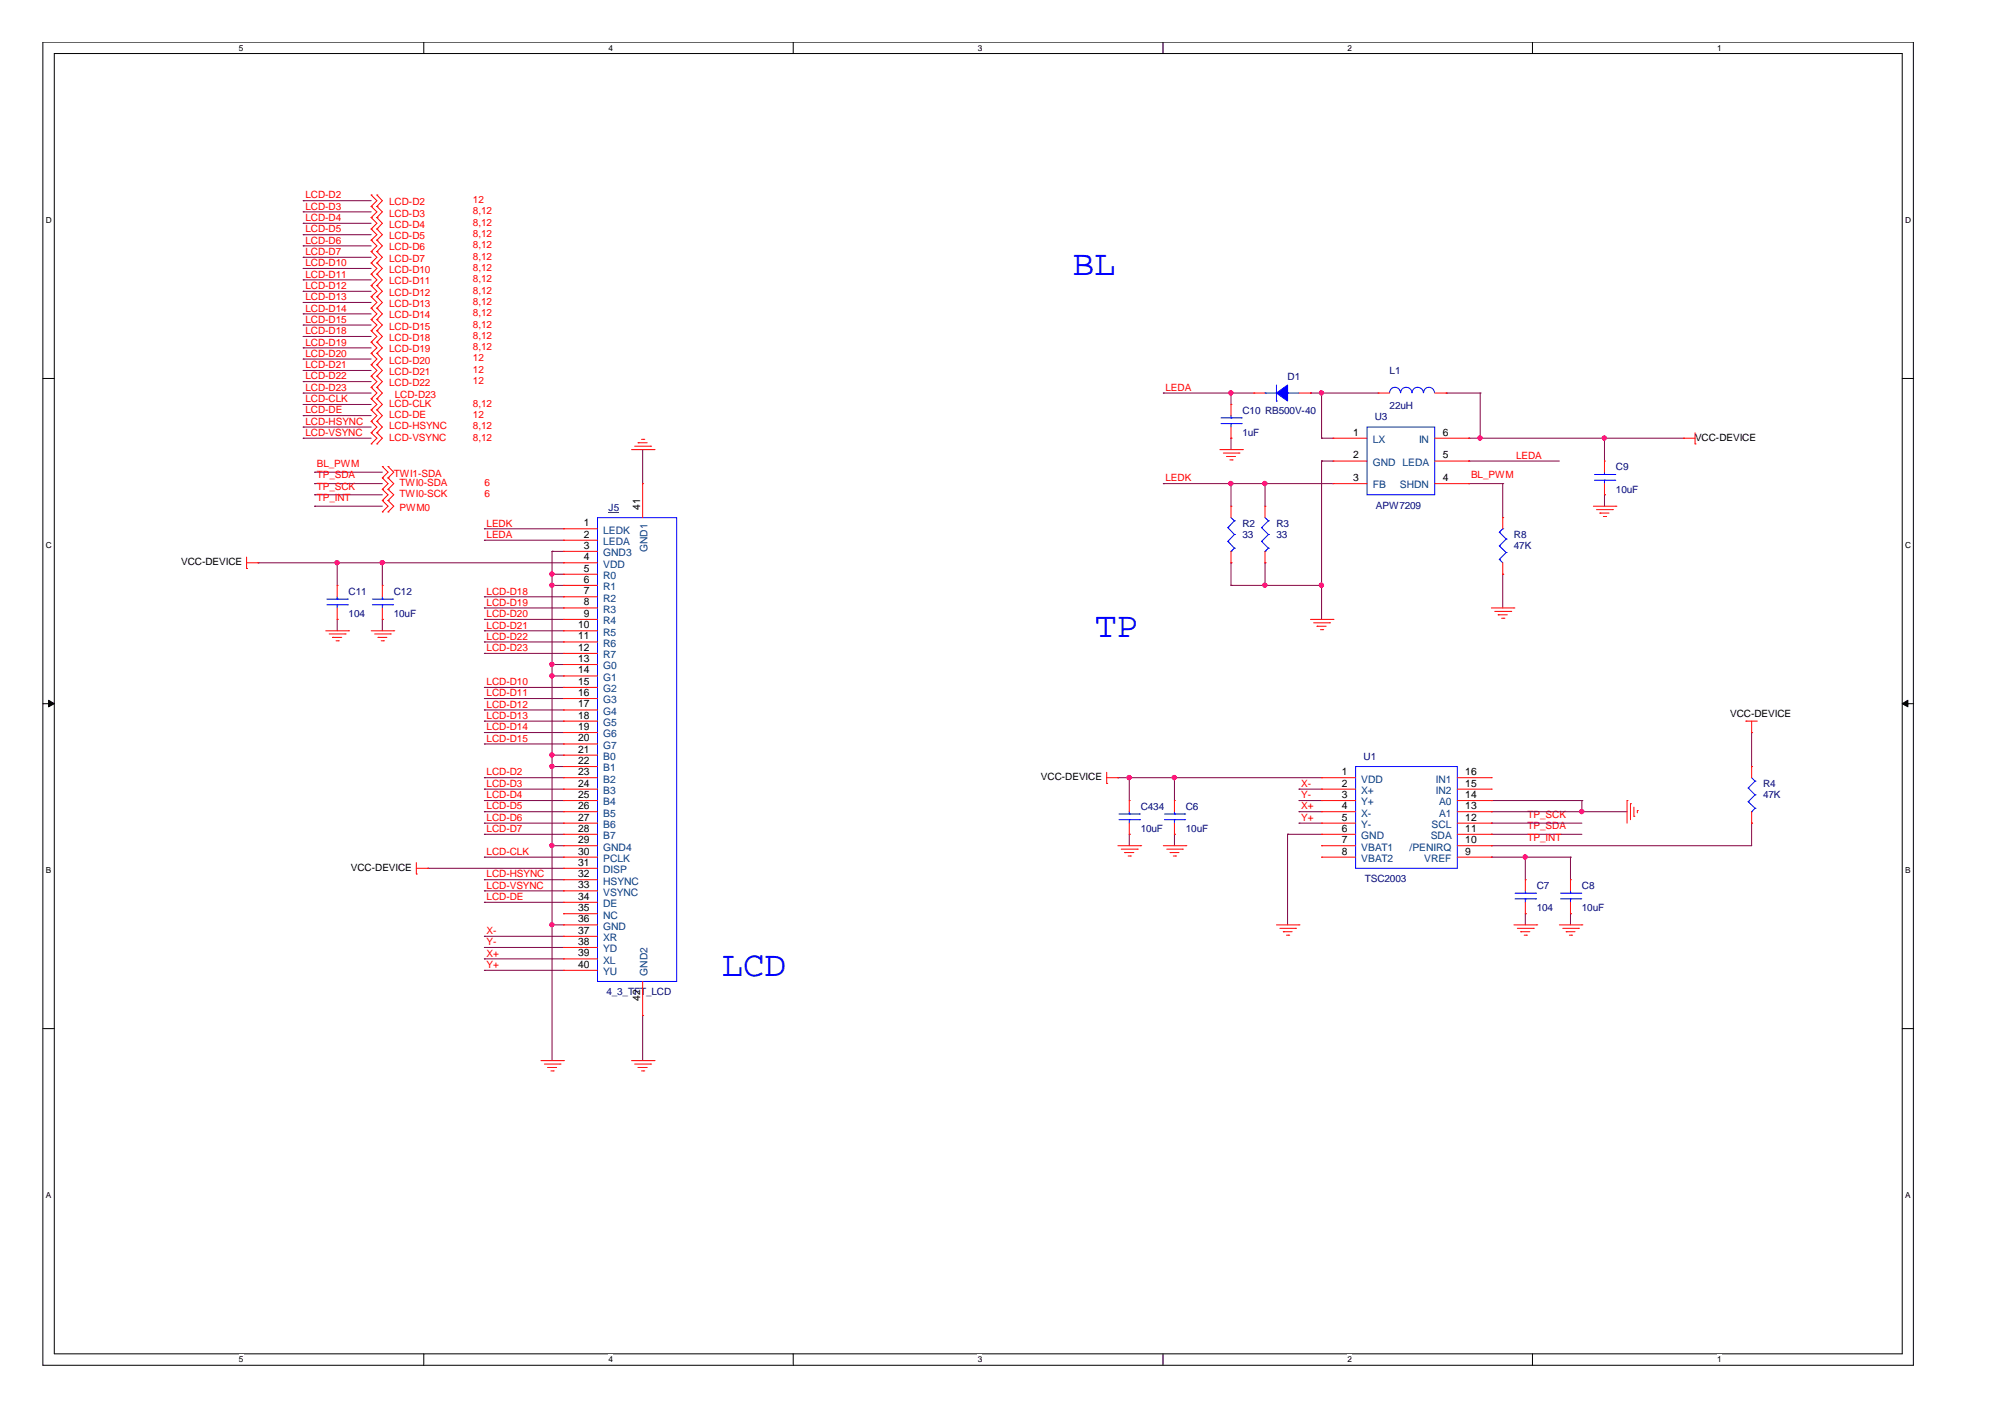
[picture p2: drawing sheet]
<svg xmlns="http://www.w3.org/2000/svg" width="297mm" height="210mm" viewBox="0 0 297 210" stroke-linecap="round" stroke-linejoin="round" font-family="sans-serif">
<path d="M6.3 6.2h277.2v196h-277.2zM8 7.9h273.8v192.6h-273.8z" fill="none" stroke="#000" stroke-width=".15"/>
<g fill="#fff">
<path d="M35.4 6.4h.6v1.4h-.6z"/>
<path d="M35.4 200.7h.6v1.4h-.6z"/>
</g>
<path d="M62.8 6.2v1.7M62.8 200.5v1.7" fill="none" stroke="#000" stroke-width=".15"/>
<g fill="#fff">
<path d="M90.1 6.4h.7v1.4h-.7z"/>
<path d="M90.1 200.7h.7v1.4h-.7z"/>
</g>
<path d="M117.5 6.2v1.7M117.5 200.5v1.7" fill="none" stroke="#000" stroke-width=".15"/>
<g fill="#fff">
<path d="M144.9 6.4h.6v1.4h-.6z"/>
<path d="M144.9 200.7h.6v1.4h-.6z"/>
</g>
<path d="M172.3 6.2v1.7M172.3 200.5v1.7" fill="none" stroke="#000" stroke-width=".15"/>
<g fill="#fff">
<path d="M199.6 6.4h.7v1.4h-.7z"/>
<path d="M199.6 200.7h.7v1.4h-.7z"/>
</g>
<path d="M227 6.2v1.7M227 200.5v1.7" fill="none" stroke="#000" stroke-width=".15"/>
<g fill="#fff">
<path d="M254.4 6.4h.6v1.4h-.6z"/>
<path d="M254.4 200.7h.6v1.4h-.6z"/>
<path d="M6.8 31.9h.8v1.4h-.8z"/>
<path d="M282.2 31.9h.9v1.4h-.9z"/>
<path d="M6.8 80.1h.8v1.4h-.8z"/>
<path d="M282.2 80.1h.9v1.4h-.9z"/>
</g>
<path d="M6.3 56.1h1.7M281.8 56.1h1.7" fill="none" stroke="#000" stroke-width=".15"/>
<g fill="#fff">
<path d="M6.8 128.2h.7v1.4h-.7z"/>
<path d="M282.2 128.2h.8v1.4h-.8z"/>
</g>
<path d="M6.3 104.2h1.7M281.8 104.2h1.7" fill="none" stroke="#000" stroke-width=".15"/>
<g fill="#000" stroke="#000" stroke-width=".15">
<path d="M7.2 103.7l.8 .5-.8 .5z" fill-rule="evenodd"/>
<path d="M281.8 104.2l.9-.5v1z" fill-rule="evenodd"/>
</g>
<g fill="#fff">
<path d="M6.8 176.4h.7v1.4h-.7z"/>
<path d="M282.2 176.4h.8v1.4h-.8z"/>
</g>
<path d="M6.3 152.4h1.7M281.8 152.4h1.7" fill="none" stroke="#000" stroke-width=".15"/>
<g fill="none" stroke="#800040" stroke-width=".15">
<path d="M44.9 29.7h.1M44.9 31.4h.1M44.9 33.1h.1M44.9 34.8h.1M44.9 39.8h.1M44.9 36.4h.1M44.9 38.1h.1M44.9 29.7h10.1M44.9 31.4h10.1M44.9 33.1h10.1M44.9 34.8h10.1M44.9 39.8h10.1"/>
<path d="M44.9 36.4h10.1M44.9 38.1h10.1M44.9 53.2h.1M44.9 54.9h.1M44.9 59.9h.1M44.9 56.5h.1M44.9 58.2h.1M44.9 43.2h.1M44.9 44.8h.1M44.9 41.5h.1M44.9 46.5h.1M44.9 48.1h.1"/>
<path d="M44.9 49.8h.1M44.9 51.5h.1M44.9 58.2h10.1M44.9 53.2h10.1M44.9 54.9h10.1M44.9 59.9h10.1M44.9 56.5h10.1M44.9 43.2h10.1M44.9 44.8h10.1M44.9 41.5h10.1M44.9 46.5h10.1M44.9 48.1h10.1"/>
<path d="M44.9 49.8h10.1M44.9 51.5h10.1M172.3 58.2h.1M172.3 58.2h13.5M182.4 58.2h.1M182.4 58.2v1.7M194.1 58.2h.1M194.1 58.2h10.1M195.8 58.2h.1M195.8 58.2v6.7M214.2 58.2h.1M214.2 58.2h5.1"/>
<path d="M219.3 58.2h.1M219.3 58.2v6.7M44.9 63.3h.1M44.9 64.9h.1M44.9 61.6h.1M44.9 64.9h10.1M44.9 63.3h10.1M44.9 61.6h10.1M46.6 69.9h.1M46.6 71.6h.1M46.6 73.3h.1M46.6 75h.1"/>
<path d="M46.6 71.6h10M46.6 69.9h10M46.6 73.3h10M46.6 75h10M71.8 78.3h.1M71.8 78.3h11.7M95.2 66.6h.1M95.2 66.6v5M172.3 71.6h.1M172.3 71.6h25.2M182.4 71.6h.1M182.4 64.9h.1"/>
<path d="M182.4 64.9v1.7M182.4 71.6v3.4M187.4 71.6h.1M187.4 71.6v3.4M195.8 64.9h.1M195.8 68.3h.1M195.8 64.9h1.7M195.8 68.3v23.5M195.8 68.3h1.7M217.6 64.9h.1M217.6 71.6h.1M217.6 68.3h.1"/>
<path d="M217.6 64.9h31.8M217.6 68.3h13.4M217.6 71.6h5M219.3 64.9h.1M222.6 71.6h.1M222.6 71.6v5.1M237.7 73.3h.1M237.7 64.9h.1M237.7 64.9v3.4M237.7 73.3v1.7M38.2 83.4h.1M38.2 83.4h45.3"/>
<path d="M50 91.8h.1M50 83.4h.1M50 83.4v3.3M50 91.8v1.6M56.6 91.8h.1M56.6 83.4h.1M56.6 83.4v3.3M56.6 91.8v1.6M71.8 80h.1M71.8 90.1h.1M71.8 91.8h.1M71.8 93.4h.1"/>
<path d="M71.8 95.1h.1M71.8 96.8h.1M71.8 88.4h.1M71.8 80h11.7M71.8 90.1h11.7M71.8 91.8h11.7M71.8 93.4h11.7M71.8 95.1h11.7M71.8 96.8h11.7M71.8 88.4h11.7M81.8 81.7h.1M81.8 98.4h.1"/>
<path d="M81.8 85.1h.1M81.8 86.7h.1M81.8 86.7h1.7M81.8 81.7h1.7M81.8 81.7v75.4M81.8 98.4h1.7M81.8 85.1h1.7M182.4 83.4h.1M182.4 86.7h.1M182.4 83.4v3.3M182.4 86.7h13.4M187.4 83.4h.1"/>
<path d="M187.4 86.7h.1M187.4 83.4v3.3M195.8 86.7h.1M222.6 85.1h.1M222.6 85.1v5M71.8 101.8h.1M71.8 103.5h.1M71.8 105.2h.1M71.8 106.8h.1M71.8 108.5h.1M71.8 110.2h.1M71.8 116.9h.1"/>
<path d="M71.8 118.6h.1M71.8 115.2h.1M71.8 116.9h11.7M71.8 115.2h11.7M71.8 118.6h11.7M71.8 101.8h11.7M71.8 103.5h11.7M71.8 105.2h11.7M71.8 106.8h11.7M71.8 108.5h11.7M71.8 110.2h11.7M81.8 111.9h.1"/>
<path d="M81.8 113.6h.1M81.8 100.1h.1M81.8 111.9h1.7M81.8 113.6h1.7M81.8 100.1h1.7M165.6 115.2h.1M165.6 115.2h30.2M167.3 115.2h.1M167.3 115.2v3.4M174 115.2h.1M174 115.2v3.4M192.4 116.9h.1"/>
<path d="M192.4 118.6h.1M192.4 116.9h3.4M192.4 118.6h3.4M220.9 118.6h.1M220.9 118.6h13.5M234.4 118.6h.1M234.4 118.6v1.6M259.5 108.5h.1M259.5 108.5v5.1M63.4 128.6h.1M63.4 128.6h20.1M71.8 120.2h.1"/>
<path d="M71.8 121.9h.1M71.8 123.6h.1M71.8 127h.1M71.8 130.3h.1M71.8 132h.1M71.8 133.7h.1M71.8 138.7h.1M71.8 120.2h11.7M71.8 123.6h11.7M71.8 121.9h11.7M71.8 127h11.7M71.8 130.3h11.7"/>
<path d="M71.8 132h11.7M71.8 133.7h11.7M71.8 138.7h11.7M81.8 125.3h.1M81.8 137h.1M81.8 125.3h1.7M81.8 137h1.7M167.3 123.6h.1M167.3 123.6v1.7M174 123.6h.1M174 123.6v1.7M190.8 123.6h.1"/>
<path d="M190.8 123.6h5M190.8 123.6v13.4M192.4 120.2h.1M192.4 121.9h.1M192.4 120.2h3.4M192.4 121.9h3.4M220.9 123.6h.1M220.9 121.9h.1M220.9 120.2h.1M220.9 127h.1M220.9 125.3h.1M220.9 120.2h20.1"/>
<path d="M220.9 123.6h13.5M220.9 121.9h13.5M220.9 127h11.8M226 135.4h.1M226 127h.1M226 127v3.3M226 135.4v1.6M232.7 135.4h.1M232.7 127h.1M232.7 127v3.3M232.7 135.4v1.6M234.4 120.2h.1"/>
<path d="M259.5 121.9h.1M259.5 121.9v3.4h-38.6M71.8 140.3h.1M71.8 142h.1M71.8 143.7h.1M71.8 140.3h11.7M71.8 142h11.7M71.8 143.7h11.7M95.2 150.4h.1M95.2 150.4v6.7"/>
</g>
<g fill="#f0f" stroke="#f0f" stroke-width=".15">
<circle cx="237.7" cy="64.9" r=".32"/>
<circle cx="219.3" cy="64.9" r=".32"/>
<circle cx="195.8" cy="58.2" r=".32"/>
<circle cx="195.8" cy="86.7" r=".32"/>
<circle cx="182.3" cy="71.6" r=".32"/>
<circle cx="187.4" cy="71.6" r=".32"/>
<circle cx="187.4" cy="86.7" r=".32"/>
<circle cx="182.3" cy="58.2" r=".32"/>
<circle cx="234.3" cy="120.2" r=".32"/>
<circle cx="167.3" cy="115.2" r=".32"/>
<circle cx="174" cy="115.2" r=".32"/>
<circle cx="226" cy="126.9" r=".32"/>
<circle cx="49.9" cy="83.3" r=".32"/>
<circle cx="81.8" cy="113.5" r=".32"/>
<circle cx="81.8" cy="111.8" r=".32"/>
<circle cx="81.8" cy="100.1" r=".32"/>
<circle cx="81.8" cy="85" r=".32"/>
<circle cx="81.8" cy="98.4" r=".32"/>
<circle cx="81.8" cy="86.7" r=".32"/>
<circle cx="81.8" cy="137" r=".32"/>
<circle cx="81.8" cy="125.3" r=".32"/>
<circle cx="56.6" cy="83.3" r=".32"/>
</g>
<g fill="none" stroke="#f00" stroke-width=".15">
<path d="M55 28.9h.1M55 30.6h.1M55 32.2h.1M55 33.9h.1M55 35.6h.1M55 37.3h.1M55 39h.1M55 28.9l.8 .8-.8 .9M55 30.6l.8 .8-.8 .8M55 32.2l.8 .9-.8 .8M55 33.9l.8 .9-.8 .8M55 35.6l.8 .8-.8 .9"/>
<path d="M55 37.3l.8 .8-.8 .9M55 39l.8 .8-.8 .8M55.8 28.9h.1M55.8 30.6h.1M55.8 32.2h.1M55.8 33.9h.1M55.8 35.6h.1M55.8 37.3h.1M55.8 39h.1M55.8 28.9l.8 .8-.8 .9M55.8 30.6l.8 .8-.8 .8M55.8 32.2l.8 .9-.8 .8"/>
<path d="M55.8 33.9l.8 .9-.8 .8M55.8 35.6l.8 .8-.8 .9M55.8 37.3l.8 .8-.8 .9M55.8 39l.8 .8-.8 .8M55 40.6h.1M55 42.3h.1M55 59.1h.1M55 44h.1M55 45.6h.1M55 47.3h.1M55 49h.1M55 50.7h.1"/>
<path d="M55 52.3h.1M55 54h.1M55 55.7h.1M55 57.4h.1M55 40.6l.8 .9-.8 .8M55 59.1l.8 .8-.8 .8M55 44l.8 .8-.8 .8M55 42.3l.8 .9-.8 .8M55 45.6l.8 .9-.8 .8M55 49l.8 .8-.8 .9M55 47.3l.8 .8-.8 .9M55 52.3l.8 .9-.8 .8"/>
<path d="M55 54l.8 .9-.8 .8M55 50.7l.8 .8-.8 .8M55 57.4l.8 .8-.8 .9M55 55.7l.8 .8-.8 .9M55.8 40.6h.1M55.8 42.3h.1M55.8 59.1h.1M55.8 44h.1M55.8 45.6h.1M55.8 47.3h.1M55.8 49h.1M55.8 50.7h.1"/>
<path d="M55.8 52.3h.1M55.8 54h.1M55.8 55.7h.1M55.8 57.4h.1M55.8 40.6l.8 .9-.8 .8M55.8 59.1l.8 .8-.8 .8M55.8 44l.8 .8-.8 .8M55.8 42.3l.8 .9-.8 .8M55.8 45.6l.8 .9-.8 .8M55.8 49l.8 .8-.8 .9M55.8 47.3l.8 .8-.8 .9M55.8 52.3l.8 .9-.8 .8"/>
<path d="M55.8 54l.8 .9-.8 .8M55.8 50.7l.8 .8-.8 .8M55.8 57.4l.8 .8-.8 .9M55.8 55.7l.8 .8-.8 .9M55 62.4h.1M55 60.7h.1M55 65.8h.1M55 64.1h.1M55 60.7l.8 .9-.8 .8M55 64.1l.8 .8-.8 .9M55 62.4l.8 .9-.8 .8M55.8 62.4h.1"/>
<path d="M55.8 60.7h.1M55.8 65.8h.1M55.8 64.1h.1M55.8 60.7l.8 .9-.8 .8M55.8 64.1l.8 .8-.8 .9M55.8 62.4l.8 .9-.8 .8M56.6 69.1h.1M56.6 70.8h.1M56.6 74.1h.1M56.6 75.8h.1M56.6 72.5h.1M56.6 69.1l.9 .8-.9 .9"/>
<path d="M56.6 74.1l.9 .9-.9 .8M56.6 70.8l.9 .8-.9 .9M56.6 72.5l.9 .8-.9 .8M57.5 69.1h.1M57.5 70.8h.1M57.5 74.1h.1M57.5 75.8h.1M57.5 72.5h.1M57.5 69.1l.8 .8-.8 .9M57.5 74.1l.8 .9-.8 .8M57.5 70.8l.8 .8-.8 .9M57.5 72.5l.8 .8-.8 .8"/>
<path d="M93.6 66.6h3.3M94 66.1h2.4M94.5 65.6h.1M94.5 65.6h1.4M95 65.1h.4M95.4 65.1h.1M96.4 66.1h.1M96.9 66.6h.1M180.7 66.6h3.4M181.2 67.1h2.4M181.7 67.6h.1M181.7 67.6h1.3"/>
<path d="M182.2 68.1h.3M182.5 68.1h.1M183.6 67.1h.1M184.1 66.6h.1M236.1 75h3.3M236.5 75.5h2.4M237 76h.1M237 76h1.4M237.5 76.5h.4M237.9 76.5h.1M238.9 75.5h.1M239.4 75h.1"/>
<path d="M249.4 64.9h.1M249.4 64.9h1.7M251.1 65.8h.1M251.1 64.1v1.7M36.5 84.2h.1M36.5 83.4h1.7M36.5 82.5v1.7M38.2 83.4h.1M48.3 93.4h3.3M48.8 93.9h2.3M49.3 94.4h.1M49.3 94.4h1.3"/>
<path d="M49.8 94.9h.3M50.1 94.9h.1M51.1 93.9h.1M51.6 93.4h.1M55 93.4h3.3M55.5 93.9h2.3M56 94.4h.1M56 94.4h1.3M56.5 94.9h.3M56.8 94.9h.1M57.8 93.9h.1M58.3 93.4h.1"/>
<path d="M194.1 91.8h3.4M194.6 92.3h2.4M195.1 92.8h.1M195.1 92.8h1.4M195.6 93.3h.4M196 93.3h.1M197 92.3h.1M197.5 91.8h.1M220.9 90.1h3.4M221.4 90.6h2.4M222 91.1h.1M222 91.1h1.3"/>
<path d="M222.5 91.6h.3M222.8 91.6h.1M223.8 90.6h.1M224.3 90.1h.1M164 116h.1M164 115.2h1.6M164 114.4v1.6M165.6 115.2h.1M241 118.6h.1M241 118.6v3.3M241.6 119.1h.1M241.6 119.1v2.3"/>
<path d="M242.1 119.6v1.3M258.7 106.8h.1M258.7 106.8h1.6M259.5 108.5h.1M259.5 106.8v1.7M61.7 129.5h.1M61.7 128.6h1.7M61.7 127.8v1.7M63.4 128.6h.1M165.6 125.3h3.4M166.1 125.8h2.4M166.6 126.3h.1"/>
<path d="M166.6 126.3h1.4M167.1 126.8h.4M167.5 126.8h.1M168.5 125.8h.1M169 125.3h.1M172.3 125.3h3.4M172.8 125.8h2.4M173.4 126.3h.1M173.4 126.3h1.3M173.8 126.8h.4M174.2 126.8h.1M175.2 125.8h.1"/>
<path d="M175.7 125.3h.1M189.1 137h3.3M189.6 137.5h2.3M190.1 138h.1M190.1 138h1.3M190.6 138.5h.3M190.9 138.5h.1M191.9 137.5h.1M192.4 137h.1M224.3 137h3.4M224.8 137.5h2.4M225.3 138h.1"/>
<path d="M225.3 138h1.4M225.8 138.5h.3M226.1 138.5h.1M227.2 137.5h.1M227.7 137h.1M231 137h3.4M231.5 137.5h2.3M232 138h.1M232 138h1.3M232.5 138.5h.3M232.8 138.5h.1M233.8 137.5h.1"/>
<path d="M234.4 137h.1M242.1 120.9h.1M242.6 120.1h.1M242.6 120.1v.3M80.1 157.1h3.4M80.6 157.6h2.4M81.2 158.1h.1M81.2 158.1h1.3M81.6 158.6h.4M82 158.6h.1M83 157.6h.1M83.5 157.1h.1"/>
<path d="M93.6 157.1h3.3M94 157.6h2.4M94.5 158.1h.1M94.5 158.1h1.4M95 158.6h.4M95.4 158.6h.1M96.4 157.6h.1M96.9 157.1h.1"/>
</g>
<path d="M88.5 76.7h11.7v68.7h-11.7z" fill="none" stroke="#00f" stroke-width=".15"/>
<path d="M90.2 75.8h1.5v.2h-1.5z" fill="#000080"/>
<g fill="none" stroke="#f00" stroke-width=".15">
<path d="M182.4 59.9h.1M182.4 59.9v1.7M185.8 58.2h.1M185.8 58.2h1.6M192.4 58.2h1.7M194.1 58.2h.1M204.2 58.2h.1M204.2 58.2h1.7M212.6 58.2h1.6M214.2 58.2h.1M83.5 78.3h.1M83.5 78.3h5"/>
<path d="M95.2 71.6h.1M95.2 71.6v5.1M182.4 64.9h.1M182.4 75h.1M182.4 63.3v1.6M182.4 75v1.7M187.4 75h.1M187.4 75v1.7M197.5 64.9h.1M197.5 68.3h.1M197.5 71.6h.1M197.5 64.9h5"/>
<path d="M197.5 68.3h5M197.5 71.6h5M212.6 64.9h5M212.6 68.3h5M212.6 71.6h5M217.6 71.6h.1M217.6 68.3h.1M217.6 64.9h.1M222.6 76.7h.1M222.6 76.7v1.6M237.7 68.3h.1M237.7 73.3h.1"/>
<path d="M237.7 68.3v1.6M237.7 71.6v1.7M50 86.7h.1M50 91.8h.1M50 86.7v1.7M50 90.1v1.7M56.6 86.7h.1M56.6 91.8h.1M56.6 86.7v1.7M56.6 90.1v1.7M83.5 80h.1M83.5 81.7h.1"/>
<path d="M83.5 83.4h.1M83.5 85.1h.1M83.5 86.7h.1M83.5 88.4h.1M83.5 90.1h.1M83.5 91.8h.1M83.5 93.4h.1M83.5 95.1h.1M83.5 96.8h.1M83.5 98.4h.1M83.5 80h5M83.5 81.7h5"/>
<path d="M83.5 83.4h5M83.5 85.1h5M83.5 86.7h5M83.5 88.4h5M83.5 90.1h5M83.5 91.8h5M83.5 93.4h5M83.5 95.1h5M83.5 96.8h5M83.5 98.4h5M182.4 83.4h.1M182.4 81.7v1.7"/>
<path d="M187.4 83.4h.1M187.4 81.7v1.7M222.6 85.1h.1M222.6 83.4v1.7M83.5 100.1h.1M83.5 101.8h.1M83.5 103.5h.1M83.5 105.2h.1M83.5 106.8h.1M83.5 108.5h.1M83.5 110.2h.1M83.5 111.9h.1"/>
<path d="M83.5 113.6h.1M83.5 115.2h.1M83.5 116.9h.1M83.5 118.6h.1M83.5 100.1h5M83.5 101.8h5M83.5 103.5h5M83.5 105.2h5M83.5 106.8h5M83.5 108.5h5M83.5 110.2h5M83.5 111.9h5"/>
<path d="M83.5 113.6h5M83.5 115.2h5M83.5 116.9h5M83.5 118.6h5M167.3 118.6h.1M167.3 118.6v1.6M174 118.6h.1M174 118.6v1.6M195.8 115.2h.1M195.8 116.9h.1M195.8 118.6h.1M195.8 115.2h5"/>
<path d="M195.8 116.9h5M195.8 118.6h5M215.9 115.2h5M215.9 116.9h5M215.9 118.6h5M220.9 115.2h.1M220.9 116.9h.1M220.9 118.6h.1M259.5 113.6h.1M259.5 113.6v1.6M83.5 127h.1M83.5 128.6h.1"/>
<path d="M83.5 130.3h.1M83.5 132h.1M83.5 133.7h.1M83.5 135.4h.1M83.5 137h.1M83.5 138.7h.1M83.5 120.2h.1M83.5 121.9h.1M83.5 123.6h.1M83.5 125.3h.1M83.5 127h5M83.5 128.6h5"/>
<path d="M83.5 130.3h5M83.5 132h5M83.5 133.7h5M83.5 135.4h5M83.5 137h5M83.5 138.7h5M83.5 120.2h5M83.5 121.9h5M83.5 123.6h5M83.5 125.3h5M167.3 123.6h.1M167.3 121.9v1.7"/>
<path d="M174 123.6h.1M174 121.9v1.7M195.8 120.2h.1M195.8 121.9h.1M195.8 123.6h.1M195.8 125.3h.1M195.8 127h.1M195.8 127h5M195.8 120.2h5M195.8 121.9h5M195.8 123.6h5M195.8 125.3h5"/>
<path d="M215.9 127h5M215.9 120.2h5M215.9 121.9h5M215.9 123.6h5M215.9 125.3h5M220.9 120.2h.1M220.9 121.9h.1M220.9 123.6h.1M220.9 125.3h.1M220.9 127h.1M226 130.3h.1M226 135.4h.1"/>
<path d="M226 130.3v1.7M226 133.7v1.7M232.7 130.3h.1M232.7 135.4h.1M232.7 130.3v1.7M232.7 133.7v1.7M259.5 121.9h.1M259.5 120.2v1.7M83.5 140.3h.1M83.5 142h.1M83.5 143.7h.1M83.5 140.3h5"/>
<path d="M83.5 142h5M83.5 143.7h5M95.2 150.4h.1M95.2 145.4v5"/>
</g>
<g fill="none" stroke="#00f" stroke-width=".15">
<path d="M187.4 58.2h.1M187.4 58.2h1.7M189.1 59.4h.1M189.1 57v2.4M190.8 58.2h.1M190.8 58.2h1.6M205.9 58.2a.8 .8 0 0 1 .8-.8 .8 .8 0 0 1 .8 .8M207.5 58.2a.83 .83 0 0 1 .8-.8 .83 .83 0 0 1 .9 .8M209.2 58.2a.83 .83 0 0 1 .8-.8 .83 .83 0 0 1 .9 .8M210.9 58.2a.8 .8 0 0 1 .8-.8 .8 .8 0 0 1 .8 .8M180.9 62.8h3M180.9 61.9h3"/>
<path d="M181.9 78.2h.1M181.9 78.2l1 1M182.4 61.9h.1M182.4 62.8h.1M182.4 61.6v.3M182.4 62.8v.5M182.4 76.7l.5 .4M182.9 77.1h.1M182.9 79.2h.1M182.9 77.1l-1 1.1M182.9 79.2l-1 1M183.9 62.8h.1"/>
<path d="M183.9 61.9h.1M186.9 78.2h.1M186.9 78.2l1 1M187.4 76.7l.5 .4M187.9 77.1h.1M187.9 79.2h.1M187.9 77.1l-1 1.1M187.9 79.2l-1 1M202.5 63.3h10.1v10h-10.1zM222.1 78.8h.1M222.1 78.8l1 1.1M222.6 78.3h.1"/>
<path d="M222.6 78.3l-.5 .5M223.1 79.9h.1M223.1 79.9l-1 1M236.2 71.1h3M236.2 70.3h3M237.7 70.3h.1M237.7 71.1h.1M237.7 69.9v.4M237.7 71.1v.5M239.2 71.1h.1M239.2 70.3h.1M48.4 89.6h3.1"/>
<path d="M48.4 88.7h3.1M50 88.7h.1M50 89.6h.1M50 88.4v.3M50 89.6v.5M51.5 89.6h.1M51.5 88.7h.1M55.2 89.6h3M55.2 88.7h3M56.6 88.7h.1M56.6 89.6h.1M56.6 88.4v.3"/>
<path d="M56.6 89.6v.5M58.2 89.6h.1M58.2 88.7h.1M181.9 80.2h.1M181.9 80.2l1 1M182.4 81.7h.1M182.9 81.2h.1M182.9 81.2l-.5 .5M186.9 80.2h.1M186.9 80.2l1 1M187.4 81.7h.1M187.9 81.2h.1"/>
<path d="M187.9 81.2l-.5 .5M222.1 82.9h.1M222.1 80.9h.1M222.1 82.9l.5 .5M222.1 80.9l1 .9M223.1 81.8h.1M223.1 81.8l-1 1.1M200.8 113.6h15.1v15h-15.1zM259 116.7h.1M259 118.8h.1M259 116.7l1 1M259 118.8l1 .9"/>
<path d="M259.5 115.2l.5 .5M260 115.7h.1M260 117.7h.1M260 119.7h.1M260 115.7l-1 1M260 117.7l-1 1.1M260 119.7l-.5 .5M165.8 121.4h3M165.8 120.6h3M167.3 120.6h.1M167.3 121.4h.1M167.3 120.2v.4"/>
<path d="M167.3 121.4v.5M168.8 121.4h.1M168.8 120.6h.1M172.5 121.4h3M172.5 120.6h3M174 120.6h.1M174 121.4h.1M174 120.2v.4M174 121.4v.5M175.5 121.4h.1M175.5 120.6h.1M224.5 133.2h3"/>
<path d="M224.5 132.3h3M226 132.3h.1M226 133.2h.1M226 132v.3M226 133.2v.5M227.5 133.2h.1M227.5 132.3h.1M231.2 133.2h3M231.2 132.3h3M232.7 132.3h.1M232.7 133.2h.1M232.7 132v.3"/>
<path d="M232.7 133.2v.5M234.2 133.2h.1M234.2 132.3h.1M259.5 120.2h.1"/>
</g>
<path d="M189.1 58.2l1.7-1.2v2.4z" fill-rule="evenodd" fill="#00f" stroke="#00f" stroke-width=".15"/>
<g fill="#f0f" stroke="#f0f" stroke-width=".15">
<circle cx="237.7" cy="64.9" r=".32"/>
<circle cx="219.3" cy="64.9" r=".32"/>
<circle cx="195.8" cy="58.2" r=".32"/>
<circle cx="195.8" cy="86.7" r=".32"/>
<circle cx="182.3" cy="71.6" r=".32"/>
<circle cx="187.4" cy="71.6" r=".32"/>
<circle cx="187.4" cy="86.7" r=".32"/>
<circle cx="182.3" cy="58.2" r=".32"/>
<circle cx="234.3" cy="120.2" r=".32"/>
<circle cx="167.3" cy="115.2" r=".32"/>
<circle cx="174" cy="115.2" r=".32"/>
<circle cx="226" cy="126.9" r=".32"/>
<circle cx="49.9" cy="83.3" r=".32"/>
<circle cx="81.8" cy="113.5" r=".32"/>
<circle cx="81.8" cy="111.8" r=".32"/>
<circle cx="81.8" cy="100.1" r=".32"/>
<circle cx="81.8" cy="85" r=".32"/>
<circle cx="81.8" cy="98.4" r=".32"/>
<circle cx="81.8" cy="86.7" r=".32"/>
<circle cx="81.8" cy="137" r=".32"/>
<circle cx="81.8" cy="125.3" r=".32"/>
<circle cx="56.6" cy="83.3" r=".32"/>
</g>
<g font-size="5.3" fill="#00f">
<text x="158.9" y="40.7">BL</text>
<text x="162.3" y="94.3">TP</text>
<text x="106.9" y="144.6">LCD</text>
</g>
<g font-size="1.5" fill="#f00">
<text x="45.3" y="29.4">LCD-D2</text>
<text x="45.3" y="31">LCD-D3</text>
<text x="45.3" y="32.7">LCD-D4</text>
<text x="45.3" y="34.4">LCD-D5</text>
<text x="57.7" y="30.4">LCD-D2</text>
<text x="57.7" y="32.1">LCD-D3</text>
<text x="57.7" y="33.8">LCD-D4</text>
<text x="57.7" y="35.4">LCD-D5</text>
<text x="70.1" y="30.1">12</text>
<text x="70.1" y="31.8">8,12</text>
<text x="70.1" y="33.4">8,12</text>
<text x="70.1" y="35.1">8,12</text>
<text x="45.3" y="39.4">LCD-D10</text>
<text x="45.3" y="41.1">LCD-D11</text>
<text x="45.3" y="36.1">LCD-D6</text>
<text x="45.3" y="37.8">LCD-D7</text>
<text x="57.7" y="37.1">LCD-D6</text>
<text x="57.7" y="38.8">LCD-D7</text>
<text x="57.7" y="40.5">LCD-D10</text>
<text x="70.1" y="41.8">8,12</text>
<text x="70.1" y="36.8">8,12</text>
<text x="70.1" y="38.5">8,12</text>
<text x="70.1" y="40.1">8,12</text>
<text x="45.3" y="42.8">LCD-D12</text>
<text x="45.3" y="44.5">LCD-D13</text>
<text x="45.3" y="46.2">LCD-D14</text>
<text x="45.3" y="47.8">LCD-D15</text>
<text x="57.7" y="42.1">LCD-D11</text>
<text x="57.7" y="45.5">LCD-D13</text>
<text x="57.7" y="43.8">LCD-D12</text>
<text x="57.7" y="47.2">LCD-D14</text>
<text x="70.1" y="45.1">8,12</text>
<text x="70.1" y="43.5">8,12</text>
<text x="70.1" y="46.8">8,12</text>
<text x="45.3" y="52.8">LCD-D20</text>
<text x="45.3" y="49.5">LCD-D18</text>
<text x="45.3" y="51.2">LCD-D19</text>
<text x="57.7" y="50.5">LCD-D18</text>
<text x="57.7" y="48.9">LCD-D15</text>
<text x="57.7" y="53.9">LCD-D20</text>
<text x="57.7" y="52.2">LCD-D19</text>
<text x="70.1" y="50.2">8,12</text>
<text x="70.1" y="48.5">8,12</text>
<text x="70.1" y="53.5">12</text>
<text x="70.1" y="51.9">8,12</text>
<text x="45.3" y="54.5">LCD-D21</text>
<text x="45.3" y="59.6">LCD-CLK</text>
<text x="45.3" y="56.2">LCD-D22</text>
<text x="45.3" y="57.9">LCD-D23</text>
<text x="57.7" y="55.6">LCD-D21</text>
<text x="57.7" y="57.2">LCD-D22</text>
<text x="58.5" y="58.9">LCD-D23</text>
<text x="70.1" y="55.2">12</text>
<text x="70.1" y="56.9">12</text>
<text x="172.7" y="57.9">LEDA</text>
<text x="45.3" y="62.9">LCD-HSYNC</text>
<text x="45.3" y="64.6">LCD-VSYNC</text>
<text x="45.3" y="61.2">LCD-DE</text>
<text x="57.7" y="61.9">LCD-DE</text>
<text x="57.7" y="65.3">LCD-VSYNC</text>
<text x="57.7" y="60.3">LCD-CLK</text>
<text x="57.7" y="63.6">LCD-HSYNC</text>
<text x="70.1" y="61.9">12</text>
<text x="70.1" y="65.3">8,12</text>
<text x="70.1" y="60.3">8,12</text>
<text x="70.1" y="63.6">8,12</text>
<text x="46.9" y="69.2">BL_PWM</text>
<text x="46.9" y="70.9">TP_SDA</text>
<text x="58.3" y="70.6">TWI1-SDA</text>
<text x="59.2" y="72">TWI0-SDA</text>
<text x="71.8" y="72">6</text>
<text x="172.7" y="71.3">LEDK</text>
<text x="217.9" y="70.9">BL_PWM</text>
<text x="224.6" y="68">LEDA</text>
<text x="46.9" y="72.5">TP_SCK</text>
<text x="46.9" y="74.2">TP_INT</text>
<text x="59.2" y="75.7">PWM0</text>
<text x="59.2" y="73.7">TWI0-SCK</text>
<text x="71.8" y="73.7">6</text>
<text x="72.1" y="78">LEDK</text>
<text x="72.1" y="79.7">LEDA</text>
<text x="72.1" y="89.7">LCD-D19</text>
<text x="72.1" y="88.1">LCD-D18</text>
<text x="72.1" y="91.4">LCD-D20</text>
<text x="72.1" y="93.1">LCD-D21</text>
<text x="72.1" y="94.8">LCD-D22</text>
<text x="72.1" y="96.4">LCD-D23</text>
<text x="72.1" y="101.5">LCD-D10</text>
<text x="72.1" y="103.1">LCD-D11</text>
<text x="72.1" y="104.8">LCD-D12</text>
<text x="72.1" y="106.5">LCD-D13</text>
<text x="72.1" y="108.2">LCD-D14</text>
<text x="72.1" y="109.9">LCD-D15</text>
<text x="72.1" y="116.6">LCD-D3</text>
<text x="72.1" y="118.3">LCD-D4</text>
<text x="72.1" y="119.9">LCD-D5</text>
<text x="72.1" y="114.9">LCD-D2</text>
<text x="192.8" y="116.6">X-</text>
<text x="192.8" y="118.3">Y-</text>
<text x="192.8" y="119.9">X+</text>
<text x="72.1" y="121.6">LCD-D6</text>
<text x="72.1" y="123.2">LCD-D7</text>
<text x="192.8" y="121.6">Y+</text>
<text x="226.3" y="122.8">TP_SDA</text>
<text x="226.3" y="121.2">TP_SCK</text>
<text x="226.3" y="124.5">TP_INT</text>
<text x="72.1" y="126.6">LCD-CLK</text>
<text x="72.1" y="130">LCD-HSYNC</text>
<text x="72.1" y="131.6">LCD-VSYNC</text>
<text x="72.1" y="133.3">LCD-DE</text>
<text x="72.1" y="138.4">X-</text>
<text x="72.1" y="140">Y-</text>
<text x="72.1" y="141.7">X+</text>
<text x="72.1" y="143.4">Y+</text>
</g>
<g font-size="1.5" fill="#000080">
<text x="190.8" y="56.2">D1</text>
<text x="205.9" y="55.4">L1</text>
<text x="184.1" y="61.3">C10 RB500V-40</text>
<text x="184.1" y="64.6">1uF</text>
<text x="203.7" y="62.2">U3</text>
<text x="205.9" y="60.6">22uH</text>
<text x="239.4" y="69.7">C9</text>
<text x="90.2" y="75.7">J5</text>
<text x="203.8" y="75.3">APW7209</text>
<text x="239.4" y="73">10uF</text>
<text x="184.1" y="78">R2</text>
<text x="184.1" y="79.7">33</text>
<text x="189.1" y="78">R3</text>
<text x="189.1" y="79.7">33</text>
<text x="224.3" y="79.7">R8</text>
<text x="224.3" y="81.4">47K</text>
<text x="51.6" y="88.1">C11</text>
<text x="58.3" y="88.1">C12</text>
<text x="51.6" y="91.4">104</text>
<text x="58.3" y="91.4">10uF</text>
<text x="202" y="112.5">U1</text>
<text x="169" y="119.9">C434</text>
<text x="175.7" y="119.9">C6</text>
<text x="261.2" y="116.6">R4</text>
<text x="261.2" y="118.3">47K</text>
<text x="169" y="123.3">10uF</text>
<text x="175.7" y="123.3">10uF</text>
<text x="202.2" y="130.7">TSC2003</text>
<text x="227.7" y="131.7">C7</text>
<text x="234.4" y="131.7">C8</text>
<text x="227.7" y="135">104</text>
<text x="234.4" y="135">10uF</text>
<text x="89.8" y="147.4">4_3_TFT_LCD</text>
</g>
<g font-size="1.5">
<text x="200.5" y="64.5">1</text>
<text x="213.7" y="64.5">6</text>
<text x="251.1" y="65.3">VCC-DEVICE</text>
<text x="200.5" y="67.9">2</text>
<text x="200.5" y="71.3">3</text>
<text x="213.7" y="71.3">4</text>
<text x="213.7" y="67.9">5</text>
<text x="86.5" y="77.9">1</text>
<text x="94.8" y="75.5" transform="rotate(-90 94.8 75.5)">41</text>
<text x="26.8" y="83.7">VCC-DEVICE</text>
<text x="86.5" y="79.6">2</text>
<text x="86.5" y="81.3">3</text>
<text x="86.5" y="83">4</text>
<text x="86.5" y="84.7">5</text>
<text x="86.5" y="86.3">6</text>
<text x="86.5" y="88">7</text>
<text x="86.5" y="89.7">8</text>
<text x="85.6" y="93.1">10</text>
<text x="85.6" y="94.7">11</text>
<text x="86.5" y="91.4">9</text>
<text x="85.6" y="96.4">12</text>
<text x="85.6" y="98.1">13</text>
<text x="85.6" y="99.8">14</text>
<text x="85.6" y="101.4">15</text>
<text x="85.6" y="103.1">16</text>
<text x="85.6" y="104.8">17</text>
<text x="85.6" y="106.4">18</text>
<text x="256.3" y="106.2">VCC-DEVICE</text>
<text x="85.6" y="108.1">19</text>
<text x="85.6" y="109.8">20</text>
<text x="85.6" y="111.5">21</text>
<text x="85.6" y="113.2">22</text>
<text x="85.6" y="114.8">23</text>
<text x="85.6" y="116.5">24</text>
<text x="85.6" y="118.2">25</text>
<text x="85.6" y="119.9">26</text>
<text x="154.2" y="115.6">VCC-DEVICE</text>
<text x="198.8" y="114.8">1</text>
<text x="198.8" y="116.5">2</text>
<text x="198.8" y="118.2">3</text>
<text x="198.8" y="119.9">4</text>
<text x="217.1" y="114.8">16</text>
<text x="217.1" y="116.5">15</text>
<text x="217.1" y="118.2">14</text>
<text x="217.1" y="119.9">13</text>
<text x="85.6" y="121.6">27</text>
<text x="85.6" y="123.2">28</text>
<text x="85.6" y="124.9">29</text>
<text x="198.8" y="121.6">5</text>
<text x="198.8" y="123.2">6</text>
<text x="198.8" y="124.9">7</text>
<text x="217.1" y="121.6">12</text>
<text x="217.1" y="123.2">11</text>
<text x="217.1" y="124.9">10</text>
<text x="52" y="129">VCC-DEVICE</text>
<text x="85.6" y="126.6">30</text>
<text x="85.6" y="128.2">31</text>
<text x="85.6" y="129.9">32</text>
<text x="85.6" y="131.6">33</text>
<text x="198.8" y="126.6">8</text>
<text x="217.1" y="126.6">9</text>
<text x="85.6" y="133.3">34</text>
<text x="85.6" y="135">35</text>
<text x="85.6" y="136.6">36</text>
<text x="85.6" y="138.3">37</text>
<text x="85.6" y="140">38</text>
<text x="85.6" y="141.7">39</text>
<text x="85.6" y="143.4">40</text>
<text x="94.8" y="148.3" transform="rotate(-90 94.8 148.3)">42</text>
</g>
<g font-size="1.5" fill="#004080">
<text x="203.4" y="65.6">LX</text>
<text x="210.2" y="65.6">IN</text>
<text x="203.4" y="69">GND LEDA</text>
<text x="203.4" y="72.4">FB</text>
<text x="207.4" y="72.4">SHDN</text>
<text x="89.4" y="79.1">LEDK</text>
<text x="89.4" y="80.7">LEDA</text>
<text x="89.4" y="82.4">GND3</text>
<text x="95.9" y="81.8" transform="rotate(-90 95.9 81.8)">GND1</text>
<text x="89.4" y="84.1">VDD</text>
<text x="89.4" y="85.8">R0</text>
<text x="89.4" y="87.4">R1</text>
<text x="89.4" y="89.1">R2</text>
<text x="89.4" y="90.8">R3</text>
<text x="89.4" y="92.5">R4</text>
<text x="89.4" y="94.2">R5</text>
<text x="89.4" y="95.8">R6</text>
<text x="89.4" y="97.5">R7</text>
<text x="89.4" y="99.2">G0</text>
<text x="89.4" y="100.9">G1</text>
<text x="89.4" y="102.5">G2</text>
<text x="89.4" y="104.2">G3</text>
<text x="89.4" y="105.9">G4</text>
<text x="89.4" y="107.5">G5</text>
<text x="89.4" y="109.2">G6</text>
<text x="89.4" y="110.9">G7</text>
<text x="89.4" y="112.6">B0</text>
<text x="89.4" y="114.3">B1</text>
<text x="89.4" y="115.9">B2</text>
<text x="89.4" y="117.6">B3</text>
<text x="89.4" y="119.3">B4</text>
<text x="201.7" y="115.9">VDD</text>
<text x="201.7" y="117.6">X+</text>
<text x="201.7" y="119.3">Y+</text>
<text x="212.7" y="115.9">IN1</text>
<text x="212.7" y="117.6">IN2</text>
<text x="213.2" y="119.3">A0</text>
<text x="89.4" y="121">B5</text>
<text x="89.4" y="122.7">B6</text>
<text x="89.4" y="124.3">B7</text>
<text x="89.4" y="126">GND4</text>
<text x="201.7" y="121">X-</text>
<text x="201.7" y="122.7">Y-</text>
<text x="201.7" y="124.3">GND</text>
<text x="201.7" y="126">VBAT1</text>
<text x="208.8" y="126">/PENIRQ</text>
<text x="212" y="124.3">SDA</text>
<text x="212.1" y="122.7">SCL</text>
<text x="213.2" y="121">A1</text>
<text x="89.4" y="127.7">PCLK</text>
<text x="89.4" y="129.3">DISP</text>
<text x="89.4" y="131">HSYNC</text>
<text x="201.7" y="127.7">VBAT2</text>
<text x="211" y="127.7">VREF</text>
<text x="89.4" y="132.7">VSYNC</text>
<text x="89.4" y="134.4">DE</text>
<text x="89.4" y="136.1">NC</text>
<text x="89.4" y="137.7">GND</text>
<text x="89.4" y="139.4">XR</text>
<text x="89.4" y="141.1">YD</text>
<text x="89.4" y="142.8">XL</text>
<text x="89.4" y="144.5">YU</text>
<text x="95.9" y="144.5" transform="rotate(-90 95.9 144.5)">GND2</text>
</g>
<g font-size="1.2">
<text x="35.4" y="7.5">5</text>
<text x="90.1" y="7.5">4</text>
<text x="144.9" y="7.5">3</text>
<text x="199.6" y="7.5">2</text>
<text x="254.4" y="7.5">1</text>
<text x="6.8" y="33.1">D</text>
<text x="282.2" y="33.1">D</text>
<text x="6.8" y="81.2">C</text>
<text x="282.2" y="81.2">C</text>
<text x="6.8" y="129.4">B</text>
<text x="282.2" y="129.4">B</text>
<text x="6.8" y="177.5">A</text>
<text x="282.2" y="177.5">A</text>
<text x="35.4" y="201.8">5</text>
<text x="90.1" y="201.8">4</text>
<text x="144.9" y="201.8">3</text>
<text x="199.6" y="201.8">2</text>
<text x="254.4" y="201.8">1</text>
</g>
</svg>
